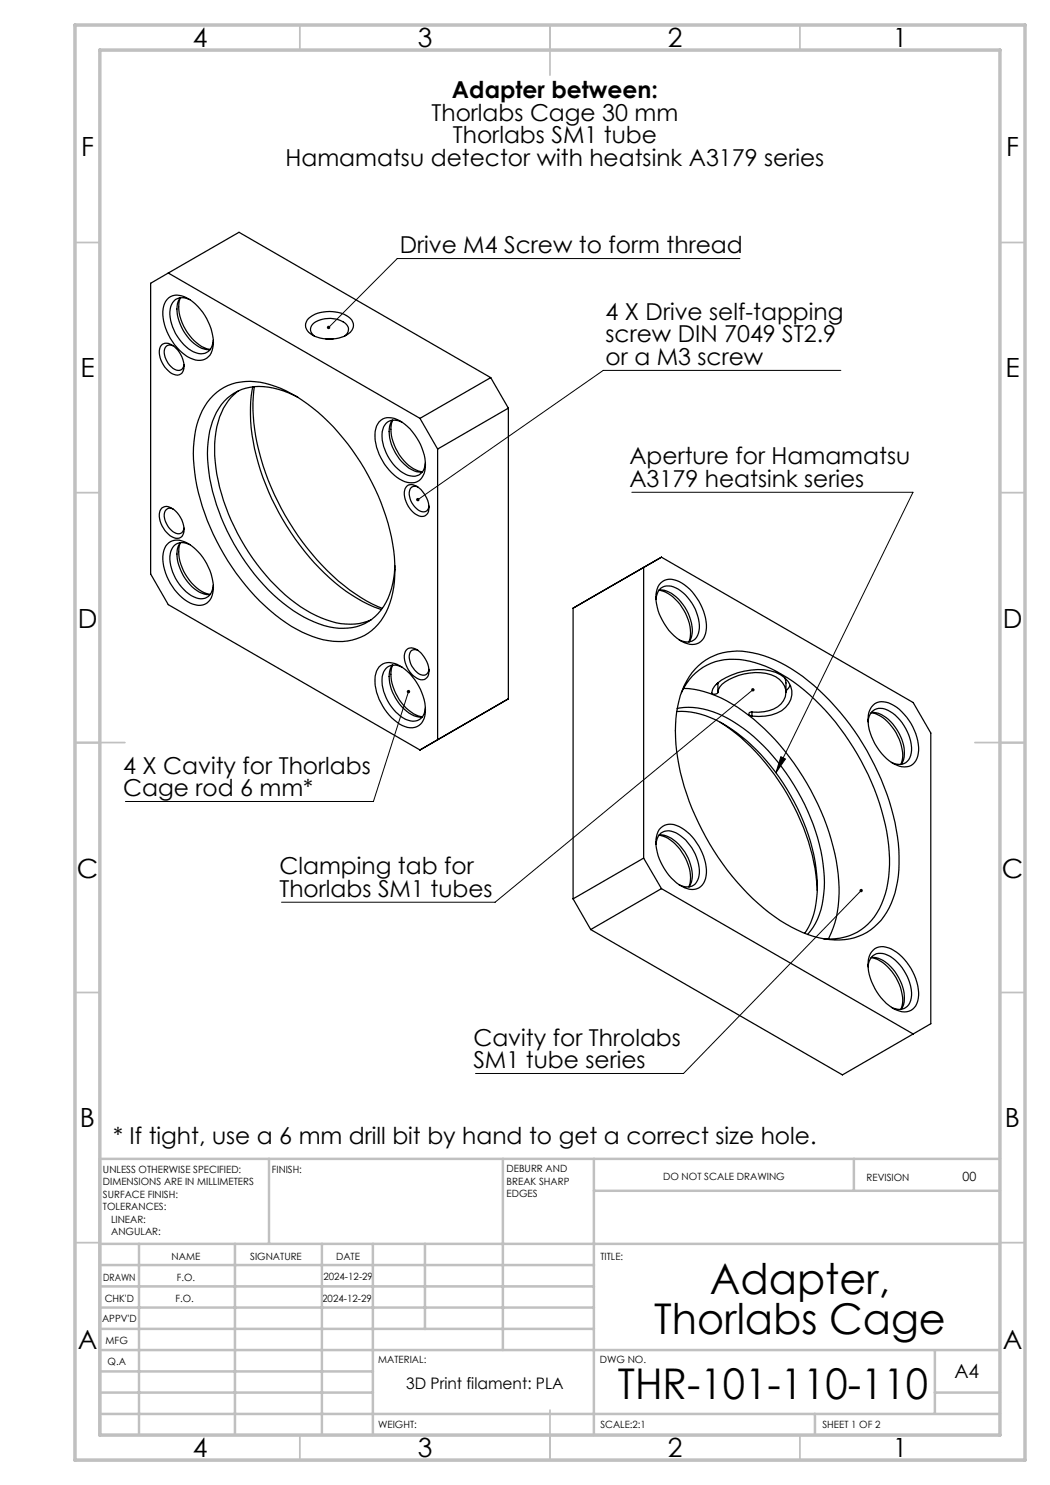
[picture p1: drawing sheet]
<svg xmlns="http://www.w3.org/2000/svg" width="210mm" height="297mm" viewBox="0 0 210 297" stroke-linecap="round" stroke-linejoin="round" font-family="sans-serif">
<g fill="none" stroke="#000" stroke-width=".25">
<path d="M33.4 59.9a3 3 0 0 1 4.1-.2 10.8 10.8 0 0 1 5.2 9.4 2.94 2.94 0 0 1-1.6 2.7 2.94 2.94 0 0 1-3.1-.2 10.7 10.7 0 0 1-5.4-9.9l.3-1zM33.7 54.6l-3.6 2.1v58.1l3.6 6.1 50.3 29.1 17.7-10.2v-58.2M33.7 54.6l50.3 29.1M33.7 54.6l14.1-8.1 50.3 29M36.1 59.5a5.5 5.5 0 0 0 0 5.4 7.8 7.8 0 0 0 5.2 5h.7M36.1 59.5a8.4 8.4 0 0 0 2.2 8.1 5.9 5.9 0 0 0 3.8 2.3M38 59.9a2.59 2.59 0 0 0-2.8 0 2.59 2.59 0 0 0-1.2 2.5 9.2 9.2 0 0 0 5.2 8.2 2.46 2.46 0 0 0 3.5-2.6M32.4 68.9a2.12 2.12 0 0 1 2.8 .7 4.9 4.9 0 0 1 1.5 4.4 1.43 1.43 0 0 1-2.3 .8 5.1 5.1 0 0 1-2.4-5.4zM34.6 69.1a1.22 1.22 0 0 0-1.4 .2 1.22 1.22 0 0 0-.4 1.3 4 4 0 0 0 2.8 3.5 1.08 1.08 0 0 0 1.2-1.1M42.7 79.1a10.6 10.6 0 0 1 10.3-2.4 27.3 27.3 0 0 1 12.7 7.6 46.6 46.6 0 0 1 13.2 27.1 19 19 0 0 1-2.7 12.7 10.7 10.7 0 0 1-11.6 3.8 27.3 27.3 0 0 1-12.6-7.6 46.7 46.7 0 0 1-13.1-25.8 20.7 20.7 0 0 1 2.1-13.3zM47.7 78.2a11.8 11.8 0 0 0-4.5 8.2 32.6 32.6 0 0 0 3.7 19 39.6 39.6 0 0 0 15.3 17.2 14.4 14.4 0 0 0 10.5 1.9l1.5-.5M50.6 77.4a34 34 0 0 0 2 18.1 49.8 49.8 0 0 0 16.7 22.8l3.3 2 3.7 1.6"/>
<path d="M50.9 77.3a39.3 39.3 0 0 0 4 21.6 49.8 49.8 0 0 0 16.1 19.8l2.2 1.5 3.2 1.5M59.5 79.4a14.1 14.1 0 0 0-11.2-1.5 10.1 10.1 0 0 0-6.1 7.3 25.9 25.9 0 0 0 .7 14.4 42.6 42.6 0 0 0 15.8 22.6 17.8 17.8 0 0 0 10.9 3.4 9.9 9.9 0 0 0 8.7-7.8l.4-2.1 .3-2.6M61.7 63.7a7 7 0 0 1 8.4 0 1.99 1.99 0 0 1-.8 3.3 7.2 7.2 0 0 1-7.6-.5 1.85 1.85 0 0 1 0-2.8zM62.9 67.2a1.58 1.58 0 0 1-.8-1.5 1.58 1.58 0 0 1 1-1.3 5.6 5.6 0 0 1 6.2 .4 1.53 1.53 0 0 1-.4 2.4M65.2 67.8h1.4M98.1 75.5l-14.1 8.2M98.1 75.5l3.6 6.1M75.8 84.4a3.1 3.1 0 0 1 4.1-.3 10.8 10.8 0 0 1 5.1 10 2.87 2.87 0 0 1-4.6 2 10.9 10.9 0 0 1-5.4-9.8l.3-1.1zM78.5 84.1a5.9 5.9 0 0 0 .3 6 7.7 7.7 0 0 0 4.9 4.3h.8M78.5 84a7.8 7.8 0 0 0 1.4 7 7 7 0 0 0 4.6 3.4M80.4 84.5a2.54 2.54 0 0 0-2.8-.2 2.54 2.54 0 0 0-1.2 2.6 9.2 9.2 0 0 0 5.2 8.2 2.52 2.52 0 0 0 3.5-2.6M81.4 97.2a2.17 2.17 0 0 1 2.8 .7 4.7 4.7 0 0 1 1.3 4.8 1.64 1.64 0 0 1-2.5 .1 5.1 5.1 0 0 1-2-5.1z"/>
<path d="M83.6 97.4a1.14 1.14 0 0 0-1.2 0 1.14 1.14 0 0 0-.6 1.1 4 4 0 0 0 2.8 3.9 1.09 1.09 0 0 0 1.2-1.2M84 83.7l3.5 6.1M87.5 89.8v58.2M101.7 81.6l-14.2 8.2M32.4 101.6a2.16 2.16 0 0 1 2.8 .7 5 5 0 0 1 1.5 4.4 1.4 1.4 0 0 1-2.3 .7 5 5 0 0 1-2.4-5.3zM33.4 108.9a2.89 2.89 0 0 1 3.5-.5 10.7 10.7 0 0 1 5.8 9.7 2.86 2.86 0 0 1-4.1 2.7 10.5 10.5 0 0 1-6-10.1l.3-1zM34.6 101.8a1.22 1.22 0 0 0-1.4 .1 1.22 1.22 0 0 0-.4 1.4 4 4 0 0 0 2.8 3.4 1.08 1.08 0 0 0 1.2-1.1M36.1 108.5a5.5 5.5 0 0 0 0 5.4 7.8 7.8 0 0 0 5.2 5h.7M36.1 108.5a7.6 7.6 0 0 0 1.4 7 7.1 7.1 0 0 0 4.6 3.4M38 108.9a2.57 2.57 0 0 0-2.8-.1 2.57 2.57 0 0 0-1.2 2.5 9.2 9.2 0 0 0 5.2 8.3 2.46 2.46 0 0 0 3.5-2.6M131.2 119.9a2.51 2.51 0 0 1 1.2-2.4 2.51 2.51 0 0 1 2.7 .1 9.1 9.1 0 0 1 4.7 8.5 2.48 2.48 0 0 1-3.9 1.9M131.8 118a7.8 7.8 0 0 1 5.3 4.7 7.1 7.1 0 0 1 .7 5.7"/>
<path d="M131.8 118a5.6 5.6 0 0 1 4.8 2.9 7.7 7.7 0 0 1 1.5 7l-.3 .5M132.2 116.6a3.1 3.1 0 0 1 3.6-.3 10.7 10.7 0 0 1 5.4 9.9 2.85 2.85 0 0 1-4.3 2.3 10.9 10.9 0 0 1-5.7-9.7l.1-.5a2.91 2.91 0 0 1 .9-1.7zM75.8 133.4a3.3 3.3 0 0 1 4.6 .1 10.7 10.7 0 0 1 4.6 9.6 2.9 2.9 0 0 1-4.6 2 10.9 10.9 0 0 1-5.4-9.9l.3-1zM78.5 133a5.8 5.8 0 0 0 0 5.4 8 8 0 0 0 5.2 5h.8M78.5 133a7.8 7.8 0 0 0 1.4 7 7.3 7.3 0 0 0 4.6 3.4M80.4 133.4a2.56 2.56 0 0 0-2.8 0 2.56 2.56 0 0 0-1.2 2.5 9.1 9.1 0 0 0 5.2 8.1 2.49 2.49 0 0 0 3.5-2.5M81.2 130.1a1.72 1.72 0 0 1 2.6 .1 4.7 4.7 0 0 1 1.7 5.1 1.61 1.61 0 0 1-2.5 .1 5 5 0 0 1-2-5zM83.6 130.1a1.14 1.14 0 0 0-1.2 0 1.14 1.14 0 0 0-.6 1.1 4.1 4.1 0 0 0 2.8 3.8 1.14 1.14 0 0 0 1.2-1.1M114.6 121.6l14.1-8.1v58.1M114.6 121.6l17.7-10.2 50.3 29.1 3.6 6.1v58.1l-17.7 10.3-50.4-29.1M114.6 121.6v58.2M136.3 138.5a11.1 11.1 0 0 1 12.6-6.5 27.6 27.6 0 0 1 14.1 8 50.3 50.3 0 0 1 14.7 29 21.1 21.1 0 0 1-2.8 14.4 10.9 10.9 0 0 1-10.2 4.3"/>
<path d="M136.7 137.7a21.5 21.5 0 0 1 11.9 4.5 49.3 49.3 0 0 1 19 32.7 22.3 22.3 0 0 1-1.9 12.9M139 133.8a11.6 11.6 0 0 1 11.5-3.2 28.4 28.4 0 0 1 13.3 7.4 51.9 51.9 0 0 1 15.9 30.7 22.5 22.5 0 0 1-2.4 13.8 11.4 11.4 0 0 1-12.4 5.3 28.7 28.7 0 0 1-14.4-8.1 52.1 52.1 0 0 1-15.2-29.5 23.1 23.1 0 0 1 2-14zM143.3 136.9l.3-.3v1.9M143.6 138.5a.8 .8 0 0 1-1.2 .1 2.54 2.54 0 0 1 1.1-2 13.4 13.4 0 0 1 11.7-2.1 4.4 4.4 0 0 1 3 5.4 5.6 5.6 0 0 1-5.2 3.3h-2.6M143.6 138.5a3.2 3.2 0 0 1 2.2-2.6 10.9 10.9 0 0 1 9.4-.5 3.5 3.5 0 0 1 2 3.3 3.5 3.5 0 0 1-2.5 3.1 9.1 9.1 0 0 1-4.3 .6M156.9 135.5l.3 1.1v1.9M158 137.1l-.8 1.1M135.4 142.3a18.2 18.2 0 0 1 11.9 4.2 42.7 42.7 0 0 1 16 28.3 17.3 17.3 0 0 1-2.4 11.9M135.4 141.7a15.5 15.5 0 0 1 11.2 2.6 41.2 41.2 0 0 1 15.5 19.2 31 31 0 0 1 2.3 17.4 12.6 12.6 0 0 1-2.9 6M144 144.5a44 44 0 0 1 16.1 19.6 38 38 0 0 1 3.3 14M150.4 142.4a.44 .44 0 0 0-.6 .4 .44 .44 0 0 0 .6 .4M150.4 142.4v.8"/>
<path d="M173.6 144.4a2.53 2.53 0 0 1 1.3-2.4 2.53 2.53 0 0 1 2.7 .1 9.3 9.3 0 0 1 4.6 8.5 2.49 2.49 0 0 1-3.9 1.9M174.2 142.6a7.6 7.6 0 0 1 5.3 4.6 6.9 6.9 0 0 1 .7 5.7M174.3 142.5a6.2 6.2 0 0 1 5.1 3.4 7.4 7.4 0 0 1 1.2 6.5l-.4 .5M174.6 141a3.2 3.2 0 0 1 4.2 .1 10.8 10.8 0 0 1 4.9 9.6 2.82 2.82 0 0 1-4.3 2.3 10.6 10.6 0 0 1-5.7-10.2l.4-1zM114.6 179.8l3.5 6.1M128.7 171.6l3.6 6.1M128.7 171.6l-14.1 8.2M131.2 168.9a2.53 2.53 0 0 1 1.2-2.4 2.53 2.53 0 0 1 2.7 0 9.2 9.2 0 0 1 4.7 8.6 2.48 2.48 0 0 1-3.9 1.9M131.8 167a7.8 7.8 0 0 1 5.3 4.7 7.1 7.1 0 0 1 .7 5.7M131.8 167a5.6 5.6 0 0 1 4.8 2.9 8.5 8.5 0 0 1 1.7 6.5l-.5 1M131.9 165.9a3 3 0 0 1 3.9-.6 10.7 10.7 0 0 1 5.4 9.9 2.85 2.85 0 0 1-4.3 2.3 10.9 10.9 0 0 1-5.7-9.7l.2-1zM132.3 177.7l50.3 29.1"/>
<path d="M132.3 177.7l-14.2 8.2M173.6 193.4a2.51 2.51 0 0 1 1.3-2.5 2.51 2.51 0 0 1 2.7 .2 9.3 9.3 0 0 1 4.6 8.5 2.49 2.49 0 0 1-3.9 1.9M174.6 190a3.2 3.2 0 0 1 4.2 .1 10.8 10.8 0 0 1 4.9 9.6 2.85 2.85 0 0 1-4.3 2.3 10.6 10.6 0 0 1-5.7-10.2 3.2 3.2 0 0 1 .9-1.8zM180.2 201.9a8.2 8.2 0 0 0-1.8-7.6 7.2 7.2 0 0 0-4.1-2.8 5.3 5.3 0 0 1 4.3 2.3 8.6 8.6 0 0 1 2.1 7.1l-.5 1"/>
</g>
<path d="M148 51.7h-68.6l-13.7 13.8M168.2 74.1h-47.5l-37.1 25.8M126.4 98.5h56.2l-27.4 56M81.7 138.3l-7 22h-49.6M150.6 138l-51.6 42.4h-42.7M156.2 151.3l.9 .5-1.9 2.7zM172.2 178.1l-35.5 36.6h-41.6" fill="none" stroke="#000" stroke-width=".2"/>
<g fill="none" stroke="#c0c0c0" stroke-width=".35">
<path d="M60 5v5M110 5v10M160 5v5M15 48.5h5M200 48.5h5M15 98.5h5M200 98.5h5M15 148.5h10M195 148.5h10M15 198.5h5M200 198.5h5M15 248.5h5"/>
<path d="M200 248.5h5M60 287v5M110 282v10M160 287v5"/>
</g>
<g fill="none" stroke="#c0c0c0" stroke-width=".5">
<path d="M53.8 231.8v17M100.6 231.8v38.2M118.8 231.8v55.2M118.8 238.2h81.2M170.8 231.8v6.4M200 231.8h-180v55.2M20 248.8h180M20 257.3h98.8M20 253h98.8M27.8 248.8v38.2M47 248.8v38.2M64.4 248.8v38.2"/>
<path d="M74.6 248.8v38.2M85 248.8v17M20 265.8h98.8M20 261.5h98.8M20 278.5h54.6M20 274.3h54.6M20 270h180M187 278.5h13M187 270v12.8M20 282.8h180M163 282.8v4.2"/>
</g>
<path d="M15 5h190v287h-190zM20 10h180v277h-180z" fill="none" stroke="#c0c0c0" stroke-width=".7"/>
<path d="M65.4 65.3l.1 .4 .2-.2-.2 .2a.34 .34 0 0 0 .5 0 .34 .34 0 0 0-.1-.5 .34 .34 0 0 0-.5 .1zM83.4 99.7l-.2 .2 .1 .2 .3-.2-.3 .2a.34 .34 0 0 0 .5 .1 .34 .34 0 0 0 0-.5 .34 .34 0 0 0-.4 0zM81.4 138.1a.34 .34 0 0 0 .1 .5 .34 .34 0 0 0 .5-.1 .34 .34 0 0 0-.2-.5l-.1 .3 .1-.3zM150.4 137.7a.33 .33 0 0 0-.1 .5 .33 .33 0 0 0 .4 0 .33 .33 0 0 0 .1-.4l-.2 .2 .2-.3zM172 177.9a.33 .33 0 0 0 0 .4 .33 .33 0 0 0 .5 0 .33 .33 0 0 0 0-.4l-.3 .2 .3-.2-.3-.1zM156.2 151.3l.9 .5-1.9 2.7z" fill="#000"/>
<g font-size="8.5">
<text x="142" y="258.8">Adapter,</text>
<text x="130.8" y="266.9">Thorlabs Cage</text>
<text x="123.6" y="279.7">THR-101-110-110</text>
</g>
<g font-size="5.3">
<text x="38.5" y="9.5">4</text>
<text x="83.5" y="9.5">3</text>
<text x="133.6" y="9.5">2</text>
<text x="178.6" y="9.5">1</text>
<text x="16.2" y="31.2">F</text>
<text x="201.2" y="31.2">F</text>
<text x="16.1" y="75.5">E</text>
<text x="201.1" y="75.5">E</text>
<text x="15.5" y="125.5">D</text>
<text x="200.5" y="125.5">D</text>
<text x="15.4" y="175.5">C</text>
<text x="200.4" y="175.5">C</text>
<text x="16" y="225.5">B</text>
<text x="201" y="225.5">B</text>
<text x="15.5" y="269.7">A</text>
<text x="200.5" y="269.7">A</text>
<text x="38.5" y="291.5">4</text>
<text x="83.5" y="291.5">3</text>
<text x="133.6" y="291.5">2</text>
<text x="178.6" y="291.5">1</text>
</g>
<g font-size="4.7">
<text x="90.4" y="19.6">Adapter between:</text>
<text x="86.3" y="24.1">Thorlabs Cage 30 mm</text>
<text x="90.6" y="28.7">Thorlabs SM1 tube</text>
<text x="57.1" y="33.2">Hamamatsu detector with heatsink A3179 series</text>
<text x="79.9" y="50.7">Drive M4 Screw to form thread</text>
<text x="121.1" y="63.9">4 X Drive self-tapping</text>
<text x="121.1" y="68.5">screw DIN 7049 ST2.9</text>
<text x="121.1" y="73">or a M3 screw</text>
<text x="125.9" y="92.9">Aperture for Hamamatsu</text>
<text x="125.9" y="97.4">A3179 heatsink series</text>
<text x="24.6" y="154.7">4 X Cavity for Thorlabs</text>
<text x="24.6" y="159.2">Cage rod 6 mm*</text>
<text x="55.9" y="174.8">Clamping tab for</text>
<text x="55.9" y="179.4">Thorlabs SM1 tubes</text>
<text x="94.7" y="209.1">Cavity for Throlabs</text>
<text x="94.7" y="213.6">SM1 tube series</text>
<text x="22.6" y="228.7">* If tight, use a 6 mm drill bit by hand to get a correct size hole.</text>
</g>
<text font-size="3.9" x="190.9" y="275.5">A4</text>
<text font-size="3.2" x="81.2" y="277.9">3D Print filament: PLA</text>
<text font-size="2.5" x="192.5" y="236.1">00</text>
<g font-size="2">
<text x="20.6" y="234.6">UNLESS OTHERWISE SPECIFIED:</text>
<text x="20.6" y="237.1">DIMENSIONS ARE IN MILLIMETERS</text>
<text x="20.6" y="239.6">SURFACE FINISH:</text>
<text x="54.4" y="234.6">FINISH:</text>
<text x="101.3" y="234.5">DEBURR AND</text>
<text x="101.3" y="237">BREAK SHARP</text>
<text x="101.3" y="239.5">EDGES</text>
<text x="132.6" y="236">DO NOT SCALE DRAWING</text>
<text x="173.3" y="236.2">REVISION</text>
<text x="20.6" y="242.1">TOLERANCES:</text>
<text x="22.2" y="244.6">LINEAR:</text>
<text x="22.2" y="247.1">ANGULAR:</text>
<text x="34.3" y="252">NAME</text>
<text x="50" y="251.9">SIGNATURE</text>
<text x="67.2" y="251.9">DATE</text>
<text x="120.1" y="251.9">TITLE:</text>
<text x="20.6" y="256.1">DRAWN</text>
<text x="35.3" y="256.1">F.O.</text>
<text x="64.7" y="255.9">2024-12-29</text>
<text x="20.9" y="260.3">CHK'D</text>
<text x="35.1" y="260.3">F.O.</text>
<text x="64.5" y="260.3">2024-12-29</text>
<text x="20.4" y="264.4">APPV'D</text>
<text x="21.1" y="268.8">MFG</text>
<text x="21.5" y="273">Q.A</text>
<text x="75.6" y="272.5">MATERIAL:</text>
<text x="120" y="272.5">DWG NO.</text>
<text x="75.6" y="285.5">WEIGHT:</text>
<text x="120.1" y="285.6">SCALE:2:1</text>
<text x="164.5" y="285.6">SHEET 1 OF 2</text>
</g>
</svg>
